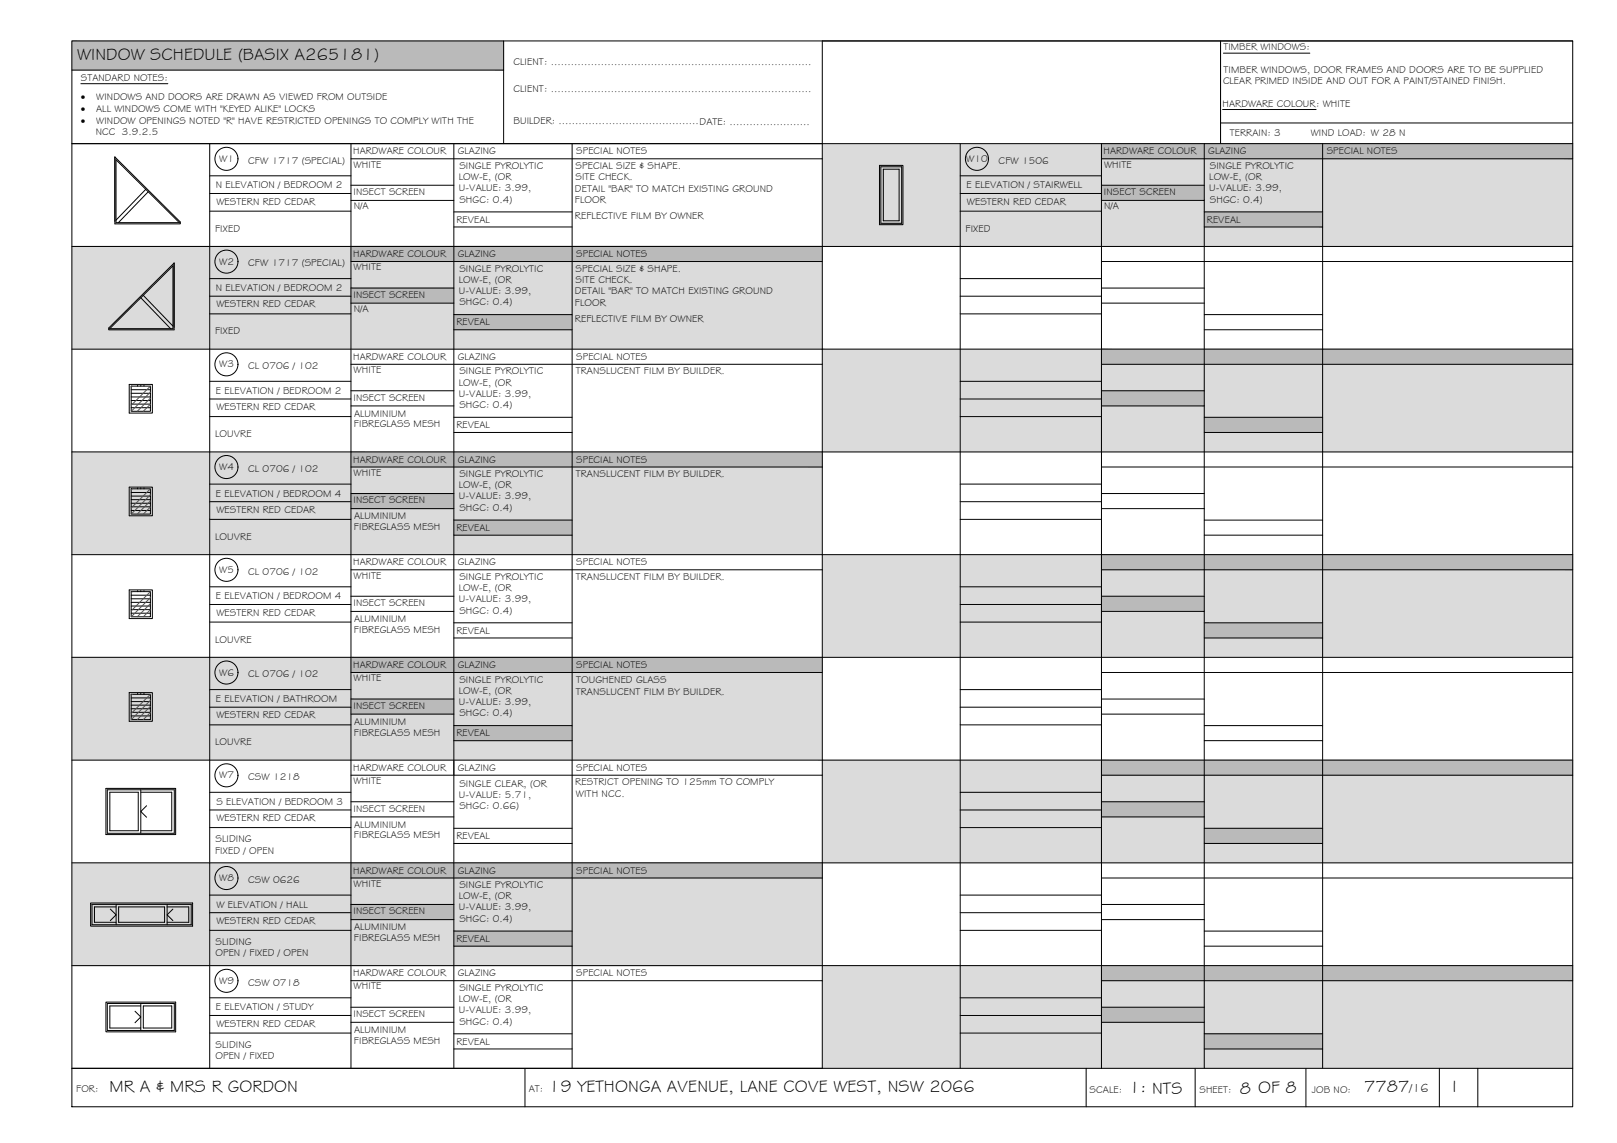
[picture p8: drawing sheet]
<svg xmlns="http://www.w3.org/2000/svg" width="420mm" height="297mm" viewBox="0 0 420 297" stroke-linecap="round" stroke-linejoin="round" font-family="sans-serif">
<!-- layer: WINDOW SCHEDULE HATCH -->
<g fill="#dbdbdb" stroke="#dbdbdb" stroke-width=".26">
<path d="M213.7 37.3l195 26.7v-26.7zM213.7 37.3l195 26.7h-195z"/>
<path d="M18.7 64l195 26.7v-26.7zM18.7 64l195 26.7h-195z"/>
<path d="M213.7 90.7l195 26.7v-26.7zM213.7 90.7l195 26.7h-195z"/>
<path d="M18.7 117.4l195 26.7v-26.7zM18.7 117.4l195 26.7h-195z"/>
<path d="M213.7 144.1l195 26.7v-26.7zM213.7 144.1l195 26.7h-195z"/>
<path d="M18.7 170.8l195 26.7v-26.7zM18.7 170.8l195 26.7h-195z"/>
<path d="M213.7 197.5l195 26.7v-26.7zM213.7 197.5l195 26.7h-195z"/>
<path d="M18.7 224.2l195 26.7v-26.7zM18.7 224.2l195 26.7h-195z"/>
<path d="M213.7 250.9l195 26.7v-26.7zM213.7 250.9l195 26.7h-195z"/>
</g>
<g fill="#bababa" stroke="#bababa" stroke-width=".26">
<path d="M18.7 10.6l112.2 7.6v-7.6zM18.7 10.6l112.2 7.6h-112.2z"/>
<path d="M286.2 37.3l122.5 4v-4zM286.2 37.3l122.5 4h-122.5z"/>
<path d="M286.2 48.1l26.7 4v-4zM286.2 48.1l26.7 4h-26.7z"/>
<path d="M312.9 55.1l30.8 3.9v-3.9zM312.9 55.1l30.8 3.9h-30.8z"/>
<path d="M91.2 64l122.5 4v-4zM91.2 64l122.5 4h-122.5z"/>
<path d="M91.2 74.9l26.7 3.9v-3.9zM91.2 74.9l26.7 3.9h-26.7z"/>
<path d="M117.9 81.8l30.8 3.9v-3.9zM117.9 81.8l30.8 3.9h-30.8z"/>
<path d="M286.2 90.7l122.5 4v-4zM286.2 90.7l122.5 4h-122.5z"/>
<path d="M286.2 101.6l26.7 3.9v-3.9zM286.2 101.6l26.7 3.9h-26.7z"/>
<path d="M312.9 108.5l30.8 3.9v-3.9zM312.9 108.5l30.8 3.9h-30.8z"/>
<path d="M91.2 117.4l122.5 4v-4zM91.2 117.4l122.5 4h-122.5z"/>
<path d="M91.2 128.3l26.7 3.9v-3.9zM91.2 128.3l26.7 3.9h-26.7z"/>
<path d="M117.9 135.2l30.8 3.9v-3.9zM117.9 135.2l30.8 3.9h-30.8z"/>
<path d="M286.2 144.1l122.5 4v-4zM286.2 144.1l122.5 4h-122.5z"/>
<path d="M286.2 155l26.7 3.9v-3.9zM286.2 155l26.7 3.9h-26.7z"/>
<path d="M312.9 161.9l30.8 3.9v-3.9zM312.9 161.9l30.8 3.9h-30.8z"/>
<path d="M91.2 170.8l122.5 4v-4zM91.2 170.8l122.5 4h-122.5z"/>
<path d="M91.2 181.6l26.7 4v-4zM91.2 181.6l26.7 4h-26.7z"/>
<path d="M117.9 188.6l30.8 3.9v-3.9zM117.9 188.6l30.8 3.9h-30.8z"/>
<path d="M286.2 197.5l122.5 4v-4zM286.2 197.5l122.5 4h-122.5z"/>
<path d="M286.2 208.4l26.7 3.9v-3.9zM286.2 208.4l26.7 3.9h-26.7z"/>
<path d="M312.9 215.3l30.8 3.9v-3.9zM312.9 215.3l30.8 3.9h-30.8z"/>
<path d="M91.2 224.2l122.5 4v-4zM91.2 224.2l122.5 4h-122.5z"/>
<path d="M91.2 235l26.7 4v-4zM91.2 235l26.7 4h-26.7z"/>
<path d="M117.9 242l30.8 3.9v-3.9zM117.9 242l30.8 3.9h-30.8z"/>
<path d="M286.2 250.9l122.5 4v-4zM286.2 250.9l122.5 4h-122.5z"/>
<path d="M286.2 261.8l26.7 3.9v-3.9zM286.2 261.8l26.7 3.9h-26.7z"/>
<path d="M312.9 268.7l30.8 3.9v-3.9zM312.9 268.7l30.8 3.9h-30.8z"/>
</g>
<!-- layer: BORDER -->
<g fill="none" stroke="#000" stroke-width=".26">
<path d="M18.7 10.6h390v277h-390zM18.7 18.2h112.2M130.9 10.6v26.7M317.1 10.6v26.7M408.7 10.6h-195v267M18.7 37.3h390M54.5 37.3v240.3M91.2 37.3v240.3M117.9 37.3v240.3M148.7 37.3v240.3M249.5 37.3v240.3M286.2 37.3v240.3"/>
<path d="M312.9 37.3v240.3M317.1 32h91.6M343.7 37.3v240.3M54.5 45.7h36.7M54.5 50.3h36.7M54.5 54.9h36.7M91.2 41.3h122.5M91.2 48.1h26.7M91.2 52.1h26.7M117.9 55.1h30.8M117.9 59h30.8M249.5 45.7h36.7"/>
<path d="M249.5 50.3h36.7M249.5 54.9h36.7M286.2 41.3h122.5M286.2 48.1h26.7M286.2 52.1h26.7M312.9 55.1h30.8M312.9 59h30.8M18.7 64h390M54.5 72.4h36.7M54.5 77h36.7M91.2 68h122.5M91.2 74.9h26.7"/>
<path d="M91.2 78.8h26.7M249.5 72.4h36.7M249.5 77h36.7M286.2 68h122.5M286.2 74.9h26.7M286.2 78.8h26.7M18.7 90.7h390M54.5 81.6h36.7M54.5 99.1h36.7M91.2 94.7h122.5M117.9 81.8h30.8M117.9 85.7h30.8"/>
<path d="M249.5 81.6h36.7M249.5 99.1h36.7M286.2 94.7h122.5M312.9 81.8h30.8M312.9 85.7h30.8M18.7 117.4h390M54.5 103.7h36.7M54.5 108.3h36.7M91.2 101.6h26.7M91.2 105.5h26.7M117.9 108.5h30.8M117.9 112.4h30.8"/>
<path d="M249.5 103.7h36.7M249.5 108.3h36.7M286.2 101.6h26.7M286.2 105.5h26.7M312.9 108.5h30.8M312.9 112.4h30.8M54.5 125.8h36.7M54.5 130.4h36.7M54.5 135h36.7M91.2 121.4h122.5M91.2 128.3h26.7M91.2 132.2h26.7"/>
<path d="M117.9 135.2h30.8M117.9 139.1h30.8M249.5 125.8h36.7M249.5 130.4h36.7M249.5 135h36.7M286.2 121.4h122.5M286.2 128.3h26.7M286.2 132.2h26.7M312.9 135.2h30.8M312.9 139.1h30.8M18.7 144.1h390M54.5 152.5h36.7"/>
<path d="M54.5 157.1h36.7M91.2 148.1h122.5M91.2 155h26.7M91.2 158.9h26.7M249.5 152.5h36.7M249.5 157.1h36.7M286.2 148.1h122.5M286.2 155h26.7M286.2 158.9h26.7M18.7 170.8h390M54.5 161.7h36.7M54.5 179.2h36.7"/>
<path d="M91.2 174.8h122.5M117.9 161.9h30.8M117.9 165.8h30.8M249.5 161.7h36.7M249.5 179.2h36.7M286.2 174.8h122.5M312.9 161.9h30.8M312.9 165.8h30.8M18.7 197.5h390M54.5 183.8h36.7M54.5 188.4h36.7M91.2 181.7h26.7"/>
<path d="M91.2 185.6h26.7M117.9 188.6h30.8M117.9 192.5h30.8M249.5 183.8h36.7M249.5 188.4h36.7M286.2 181.7h26.7M286.2 185.6h26.7M312.9 188.6h30.8M312.9 192.5h30.8M54.5 205.9h36.7M54.5 210.5h36.7M54.5 215.1h36.7"/>
<path d="M91.2 201.5h122.5M91.2 208.4h26.7M91.2 212.3h26.7M117.9 215.3h30.8M117.9 219.2h30.8M249.5 205.9h36.7M249.5 210.5h36.7M249.5 215.1h36.7M286.2 201.5h122.5M286.2 208.4h26.7M286.2 212.3h26.7M312.9 215.3h30.8"/>
<path d="M312.9 219.2h30.8M18.7 224.2h390M54.5 232.6h36.7M54.5 237.2h36.7M91.2 228.2h122.5M91.2 235h26.7M91.2 239h26.7M249.5 232.6h36.7M249.5 237.2h36.7M286.2 228.2h122.5M286.2 235h26.7M286.2 239h26.7"/>
<path d="M18.7 250.9h390M54.5 241.8h36.7M54.5 259.3h36.7M91.2 254.9h122.5M117.9 242h30.8M117.9 245.9h30.8M249.5 241.8h36.7M249.5 259.3h36.7M286.2 254.9h122.5M312.9 242h30.8M312.9 245.9h30.8M18.7 277.6h390"/>
<path d="M54.5 263.9h36.7M54.5 268.5h36.7M91.2 261.8h26.7M91.2 265.7h26.7M117.9 268.7h30.8M117.9 272.6h30.8M136.4 277.6v10M249.5 263.9h36.7M249.5 268.5h36.7M282.2 277.6v10M286.2 261.8h26.7M286.2 265.7h26.7"/>
<path d="M310.5 277.6v10M312.9 268.7h30.8M312.9 272.6h30.8M339.3 277.6v10M374 277.6v10M384 277.6v10"/>
</g>
<!-- layer: TEXT -->
<path d="M317.9 13.8h22.4M21 21.8h22.6M317.7 28.5h24.3M117.9 197.8v3.7" fill="none" stroke="#000" stroke-width=".26"/>
<!-- layer: WINDOWS -->
<g fill="none" stroke="#000" stroke-width=".26">
<path d="M30.1 41.5l16.5 16.4h-16.5zM37.9 49.2l-7.8 8M38.5 49.8l-7.7 8.1M228.9 43.3h5.4v14.7h-5.4zM229.5 44h4.1v13.4h-4.1zM36.6 77.4l7.7 8M37.2 76.7l7.7 8M28.5 85.4l16.4-16.3v16.3zM34.1 100.3h5v6.6h-5zM34.1 101.3h5M34.1 102.2h5M34.1 103.2h5"/>
<path d="M34.1 104.1h5M34.1 105h5M34.1 106h5M35.8 100.3h.1M36.6 100.3h.1M37.4 100.3h.1M34.1 127h5v6.6h-5zM34.1 128h5M34.1 128.9h5M34.1 129.9h5M34.1 130.8h5M34.1 131.7h5"/>
<path d="M34.1 132.7h5M35.8 127h.1M36.6 127h.1M37.4 127h.1M34.1 153.7h5v6.6h-5zM34.1 154.7h5M34.1 155.6h5M34.1 156.5h5M34.1 157.5h5M34.1 158.4h5M34.1 159.4h5M35.8 153.7h.1"/>
<path d="M36.6 153.7h.1M37.4 153.7h.1M34.1 180.4h5v6.6h-5zM34.1 181.4h5M34.1 182.3h5M34.1 183.3h5M34.1 184.2h5M34.1 185.1h5M34.1 186h5M35.8 180.4h.1M36.6 180.4h.1M37.4 180.4h.1"/>
<path d="M27.9 205.2h17.4v11.3h-17.4zM28.5 205.9h7.4v10h-7.4zM36.6 205.9h8v10h-8M36.6 205.2v11.3M38.1 209.4l-1.5 1.5 1.5 1.5M23.9 235h25.8v5.3h-25.8zM28.7 236.3l1.5 1.4-1.5 1.5M30.2 235v5.3M30.2 235.7h-5.7v4h5.7M30.8 235.7h12v4h-12zM43.4 235.7h5.7v4h-5.7M43.4 235v5.3"/>
<path d="M44.9 236.3l-1.5 1.4 1.5 1.5M27.9 260.8h17.4v7h-17.4zM35.1 262.8l1.5 1.5-1.5 1.5M36.6 261.4h-8.1v5.8h8.1M36.6 260.8v7M37.2 261.4h7.4v5.8h-7.4z"/>
<circle cx="58.8" cy="41.3" r="3"/>
<circle cx="253.8" cy="41.3" r="3"/>
<circle cx="58.8" cy="68" r="3"/>
<circle cx="58.8" cy="94.7" r="3"/>
<circle cx="58.8" cy="121.4" r="3"/>
<circle cx="58.8" cy="148.1" r="3"/>
<circle cx="58.8" cy="174.8" r="3"/>
<circle cx="58.8" cy="201.5" r="3"/>
<circle cx="58.8" cy="228.2" r="3"/>
<circle cx="58.8" cy="254.9" r="3"/>
</g>
<!-- layer: NEWWORK -->
<path d="M29.9 40.8l16.9 16.9v.5h-16.9zM228.5 43h6.1v15.4h-6.1zM28.2 85.3l17-16.9v17.3h-17zM33.6 99.9h6v7.5h-6zM33.6 126.6h6v7.4h-6zM33.6 153.3h6v7.5h-6zM33.6 180h6v7.4h-6zM27.5 204.9h18.1v12h-18.1zM23.5 234.7h26.5v6h-26.5zM27.5 260.4h18.1v7.8h-18.1z" fill="none" stroke="#000" stroke-width=".26"/>
<!-- layer: HATCH -->
<g fill="none" stroke="#545454" stroke-width=".26">
<path d="M34.4 100.3l-.3 .3M39.1 100.3l-5 5M39.1 101.9l-5 5M39.1 103.5l-3.4 3.4M39.1 105l-1.9 1.9M34.4 127l-.3 .3M39.1 127l-5 5M39.1 128.6l-5 5M39.1 130.2l-3.4 3.4M39.1 131.8l-1.9 1.8M34.4 153.7l-.3 .3M39.1 153.7l-5 5"/>
<path d="M39.1 155.3l-5 5M39.1 156.9l-3.4 3.4M39.1 158.4l-1.9 1.9M34.4 180.4l-.3 .3M39.1 180.4l-5 5M39.1 182l-5 5M39.1 183.6l-3.4 3.4M39.1 185.2l-1.9 1.8"/>
</g>
<g font-size="4.5">
<text x="20" y="15.6">WINDOW SCHEDULE (BASIX A265181)</text>
<text x="28.5" y="283.7">MR A &amp; MRS R GORDON</text>
<text x="142.6" y="283.7">19 YETHONGA AVENUE, LANE COVE WEST, NSW 2066</text>
<text x="293.4" y="284">1: NTS</text>
<text x="322.2" y="284.2">8 OF 8</text>
<text x="354.5" y="283.8">7787</text>
<text x="377.4" y="283.8">I</text>
</g>
<text font-size="3.2" x="366.3" y="283.8">/16</text>
<g font-size="2.6">
<text x="133.4" y="16.9">CLIENT: ..............................................................................</text>
<text x="317.9" y="13.1">TIMBER WINDOWS:</text>
<text x="21" y="21.1">STANDARD NOTES:</text>
<text x="317.8" y="21.9">CLEAR PRIMED INSIDE AND OUT FOR A PAINT/STAINED FINISH.</text>
<text x="317.9" y="19">TIMBER WINDOWS, DOOR FRAMES AND DOORS ARE TO BE SUPPLIED</text>
<text x="21" y="26.1">·</text>
<text x="21" y="29.1">·</text>
<text x="25" y="29.1">ALL WINDOWS COME WITH &quot;KEYED ALIKE&quot; LOCKS</text>
<text x="25" y="26.1">WINDOWS AND DOORS ARE DRAWN AS VIEWED FROM OUTSIDE</text>
<text x="133.4" y="24">CLIENT: ..............................................................................</text>
<text x="317.7" y="27.7">HARDWARE COLOUR: WHITE</text>
<text x="21" y="32.1">·</text>
<text x="24.9" y="35.1">NCC 3.9.2.5</text>
<text x="25" y="32.1">WINDOW OPENINGS NOTED &quot;R&quot; HAVE RESTRICTED OPENINGS TO COMPLY WITH THE</text>
<text x="133.4" y="32.3">BUILDER: ..........................................DATE: ........................</text>
<text x="319.6" y="35.4">TERRAIN: 3</text>
<text x="340.6" y="35.4">WIND LOAD: W 28 N</text>
<text x="91.8" y="40.1">HARDWARE COLOUR</text>
<text x="119" y="40.1">GLAZING</text>
<text x="149.7" y="40.1">SPECIAL NOTES</text>
<text x="286.8" y="40.1">HARDWARE COLOUR</text>
<text x="314" y="40.1">GLAZING</text>
<text x="344.7" y="40.1">SPECIAL NOTES</text>
<text x="57" y="42.1">W1</text>
<text x="64.5" y="42.6">CFW 1717 (SPECIAL)</text>
<text x="91.9" y="43.5">WHITE</text>
<text x="119.2" y="46.8">LOW-E, (OR</text>
<text x="119.4" y="43.9">SINGLE PYROLYTIC</text>
<text x="149.5" y="44">SPECIAL SIZE &amp; SHAPE.</text>
<text x="149.5" y="46.9">SITE CHECK.</text>
<text x="251.1" y="42.1">W10</text>
<text x="259.5" y="42.6">CFW 1506</text>
<text x="286.9" y="43.5">WHITE</text>
<text x="314.2" y="46.8">LOW-E, (OR</text>
<text x="314.4" y="43.9">SINGLE PYROLYTIC</text>
<text x="56.1" y="49">N ELEVATION / BEDROOM 2</text>
<text x="56.2" y="53.2">WESTERN RED CEDAR</text>
<text x="91.8" y="50.7">INSECT SCREEN</text>
<text x="119.2" y="49.7">U-VALUE: 3.99,</text>
<text x="119.4" y="52.7">SHGC: 0.4)</text>
<text x="149.4" y="52.8">FLOOR</text>
<text x="149.4" y="49.8">DETAIL &quot;BAR&quot; TO MATCH EXISTING GROUND</text>
<text x="251.1" y="49">E ELEVATION / STAIRWELL</text>
<text x="251.2" y="53.2">WESTERN RED CEDAR</text>
<text x="286.9" y="50.7">INSECT SCREEN</text>
<text x="314.2" y="49.7">U-VALUE: 3.99,</text>
<text x="314.4" y="52.7">SHGC: 0.4)</text>
<text x="91.9" y="54.4">N/A</text>
<text x="118.6" y="57.9">REVEAL</text>
<text x="149.4" y="57">REFLECTIVE FILM BY OWNER</text>
<text x="286.9" y="54.4">N/A</text>
<text x="313.6" y="57.9">REVEAL</text>
<text x="55.9" y="60.2">FIXED</text>
<text x="250.9" y="60.2">FIXED</text>
<text x="57" y="68.8">W2</text>
<text x="64.5" y="69.3">CFW 1717 (SPECIAL)</text>
<text x="91.8" y="66.8">HARDWARE COLOUR</text>
<text x="91.9" y="70.2">WHITE</text>
<text x="119" y="66.9">GLAZING</text>
<text x="119.4" y="70.6">SINGLE PYROLYTIC</text>
<text x="149.5" y="70.6">SPECIAL SIZE &amp; SHAPE.</text>
<text x="149.7" y="66.9">SPECIAL NOTES</text>
<text x="56.1" y="75.7">N ELEVATION / BEDROOM 2</text>
<text x="91.8" y="77.4">INSECT SCREEN</text>
<text x="119.2" y="73.5">LOW-E, (OR</text>
<text x="119.2" y="76.4">U-VALUE: 3.99,</text>
<text x="149.4" y="76.5">DETAIL &quot;BAR&quot; TO MATCH EXISTING GROUND</text>
<text x="149.5" y="73.6">SITE CHECK.</text>
<text x="56.2" y="79.9">WESTERN RED CEDAR</text>
<text x="91.9" y="81.1">N/A</text>
<text x="119.4" y="79.3">SHGC: 0.4)</text>
<text x="149.4" y="79.5">FLOOR</text>
<text x="149.4" y="83.7">REFLECTIVE FILM BY OWNER</text>
<text x="55.9" y="86.9">FIXED</text>
<text x="118.6" y="84.6">REVEAL</text>
<text x="57" y="95.5">W3</text>
<text x="64.5" y="95.9">CL 0706 / 102</text>
<text x="91.8" y="93.5">HARDWARE COLOUR</text>
<text x="119" y="93.5">GLAZING</text>
<text x="149.7" y="93.5">SPECIAL NOTES</text>
<text x="91.9" y="96.9">WHITE</text>
<text x="119.2" y="100.2">LOW-E, (OR</text>
<text x="119.4" y="97.3">SINGLE PYROLYTIC</text>
<text x="149.6" y="97.3">TRANSLUCENT FILM BY BUILDER.</text>
<text x="56.1" y="102.4">E ELEVATION / BEDROOM 2</text>
<text x="56.2" y="106.6">WESTERN RED CEDAR</text>
<text x="91.8" y="104.1">INSECT SCREEN</text>
<text x="119.2" y="103.1">U-VALUE: 3.99,</text>
<text x="119.4" y="106.1">SHGC: 0.4)</text>
<text x="55.9" y="113.6">LOUVRE</text>
<text x="92" y="111.1">FIBREGLASS MESH</text>
<text x="92" y="108.3">ALUMINIUM</text>
<text x="118.6" y="111.3">REVEAL</text>
<text x="57" y="122.2">W4</text>
<text x="64.5" y="122.7">CL 0706 / 102</text>
<text x="91.8" y="120.2">HARDWARE COLOUR</text>
<text x="91.9" y="123.6">WHITE</text>
<text x="119" y="120.3">GLAZING</text>
<text x="119.4" y="124">SINGLE PYROLYTIC</text>
<text x="149.6" y="124">TRANSLUCENT FILM BY BUILDER.</text>
<text x="149.7" y="120.3">SPECIAL NOTES</text>
<text x="56.1" y="129.1">E ELEVATION / BEDROOM 4</text>
<text x="91.8" y="130.8">INSECT SCREEN</text>
<text x="119.2" y="126.9">LOW-E, (OR</text>
<text x="119.2" y="129.8">U-VALUE: 3.99,</text>
<text x="56.2" y="133.3">WESTERN RED CEDAR</text>
<text x="92" y="137.8">FIBREGLASS MESH</text>
<text x="92" y="135">ALUMINIUM</text>
<text x="118.6" y="138">REVEAL</text>
<text x="119.4" y="132.8">SHGC: 0.4)</text>
<text x="55.9" y="140.3">LOUVRE</text>
<text x="57" y="148.9">W5</text>
<text x="64.5" y="149.3">CL 0706 / 102</text>
<text x="91.8" y="146.9">HARDWARE COLOUR</text>
<text x="119" y="147">GLAZING</text>
<text x="149.7" y="147">SPECIAL NOTES</text>
<text x="56.1" y="155.8">E ELEVATION / BEDROOM 4</text>
<text x="91.9" y="150.3">WHITE</text>
<text x="119.2" y="153.6">LOW-E, (OR</text>
<text x="119.4" y="150.7">SINGLE PYROLYTIC</text>
<text x="149.6" y="150.7">TRANSLUCENT FILM BY BUILDER.</text>
<text x="56.2" y="160">WESTERN RED CEDAR</text>
<text x="91.8" y="157.5">INSECT SCREEN</text>
<text x="92" y="161.7">ALUMINIUM</text>
<text x="119.2" y="156.5">U-VALUE: 3.99,</text>
<text x="119.4" y="159.5">SHGC: 0.4)</text>
<text x="55.9" y="167">LOUVRE</text>
<text x="92" y="164.5">FIBREGLASS MESH</text>
<text x="118.6" y="164.7">REVEAL</text>
<text x="91.8" y="173.6">HARDWARE COLOUR</text>
<text x="119" y="173.6">GLAZING</text>
<text x="149.7" y="173.6">SPECIAL NOTES</text>
<text x="57" y="175.6">W6</text>
<text x="64.5" y="176.1">CL 0706 / 102</text>
<text x="91.9" y="177">WHITE</text>
<text x="119.4" y="177.4">SINGLE PYROLYTIC</text>
<text x="149.7" y="177.4">TOUGHENED GLASS</text>
<text x="56.1" y="182.5">E ELEVATION / BATHROOM</text>
<text x="91.8" y="184.2">INSECT SCREEN</text>
<text x="119.2" y="180.3">LOW-E, (OR</text>
<text x="119.2" y="183.2">U-VALUE: 3.99,</text>
<text x="149.6" y="180.7">TRANSLUCENT FILM BY BUILDER.</text>
<text x="56.2" y="186.7">WESTERN RED CEDAR</text>
<text x="92" y="191.2">FIBREGLASS MESH</text>
<text x="92" y="188.4">ALUMINIUM</text>
<text x="118.6" y="191.4">REVEAL</text>
<text x="119.4" y="186.2">SHGC: 0.4)</text>
<text x="55.9" y="193.7">LOUVRE</text>
<text x="57" y="202.3">W7</text>
<text x="64.5" y="202.7">CSW 1218</text>
<text x="91.8" y="200.3">HARDWARE COLOUR</text>
<text x="91.9" y="203.7">WHITE</text>
<text x="119" y="200.4">GLAZING</text>
<text x="149.7" y="200.4">SPECIAL NOTES</text>
<text x="56.2" y="209.2">S ELEVATION / BEDROOM 3</text>
<text x="119.2" y="207.4">U-VALUE: 5.71,</text>
<text x="119.4" y="204.5">SINGLE CLEAR, (OR</text>
<text x="149.5" y="204.1">RESTRICT OPENING TO 125mm TO COMPLY</text>
<text x="149.6" y="207">WITH NCC.</text>
<text x="56.2" y="213.4">WESTERN RED CEDAR</text>
<text x="91.8" y="210.9">INSECT SCREEN</text>
<text x="92" y="215.1">ALUMINIUM</text>
<text x="119.4" y="210.4">SHGC: 0.66)</text>
<text x="55.9" y="221.8">FIXED / OPEN</text>
<text x="56" y="218.9">SLIDING</text>
<text x="92" y="217.9">FIBREGLASS MESH</text>
<text x="118.6" y="218.1">REVEAL</text>
<text x="91.8" y="227">HARDWARE COLOUR</text>
<text x="119" y="227">GLAZING</text>
<text x="149.7" y="227.1">SPECIAL NOTES</text>
<text x="57" y="229">W8</text>
<text x="64.5" y="229.5">CSW 0626</text>
<text x="91.9" y="230.4">WHITE</text>
<text x="119.2" y="233.7">LOW-E, (OR</text>
<text x="119.4" y="230.8">SINGLE PYROLYTIC</text>
<text x="56.2" y="235.9">W ELEVATION / HALL</text>
<text x="91.8" y="237.6">INSECT SCREEN</text>
<text x="119.2" y="236.6">U-VALUE: 3.99,</text>
<text x="119.4" y="239.6">SHGC: 0.4)</text>
<text x="56" y="245.6">SLIDING</text>
<text x="56.2" y="240.1">WESTERN RED CEDAR</text>
<text x="92" y="244.6">FIBREGLASS MESH</text>
<text x="92" y="241.8">ALUMINIUM</text>
<text x="118.6" y="244.8">REVEAL</text>
<text x="56" y="248.5">OPEN / FIXED / OPEN</text>
<text x="57" y="255.7">W9</text>
<text x="64.5" y="256.2">CSW 0718</text>
<text x="91.8" y="253.7">HARDWARE COLOUR</text>
<text x="91.9" y="257.1">WHITE</text>
<text x="119" y="253.8">GLAZING</text>
<text x="119.4" y="257.5">SINGLE PYROLYTIC</text>
<text x="149.7" y="253.8">SPECIAL NOTES</text>
<text x="56.1" y="262.6">E ELEVATION / STUDY</text>
<text x="119.2" y="260.4">LOW-E, (OR</text>
<text x="119.2" y="263.3">U-VALUE: 3.99,</text>
<text x="56.2" y="266.8">WESTERN RED CEDAR</text>
<text x="91.8" y="264.3">INSECT SCREEN</text>
<text x="92" y="268.5">ALUMINIUM</text>
<text x="119.4" y="266.2">SHGC: 0.4)</text>
<text x="56" y="275.2">OPEN / FIXED</text>
<text x="56" y="272.3">SLIDING</text>
<text x="92" y="271.3">FIBREGLASS MESH</text>
<text x="118.6" y="271.5">REVEAL</text>
<text x="19.8" y="283.8">FOR:</text>
<text x="137.4" y="283.7">AT:</text>
<text x="283.1" y="284">SCALE:</text>
<text x="311.7" y="284">SHEET:</text>
<text x="340.9" y="284">JOB NO:</text>
</g>
</svg>
